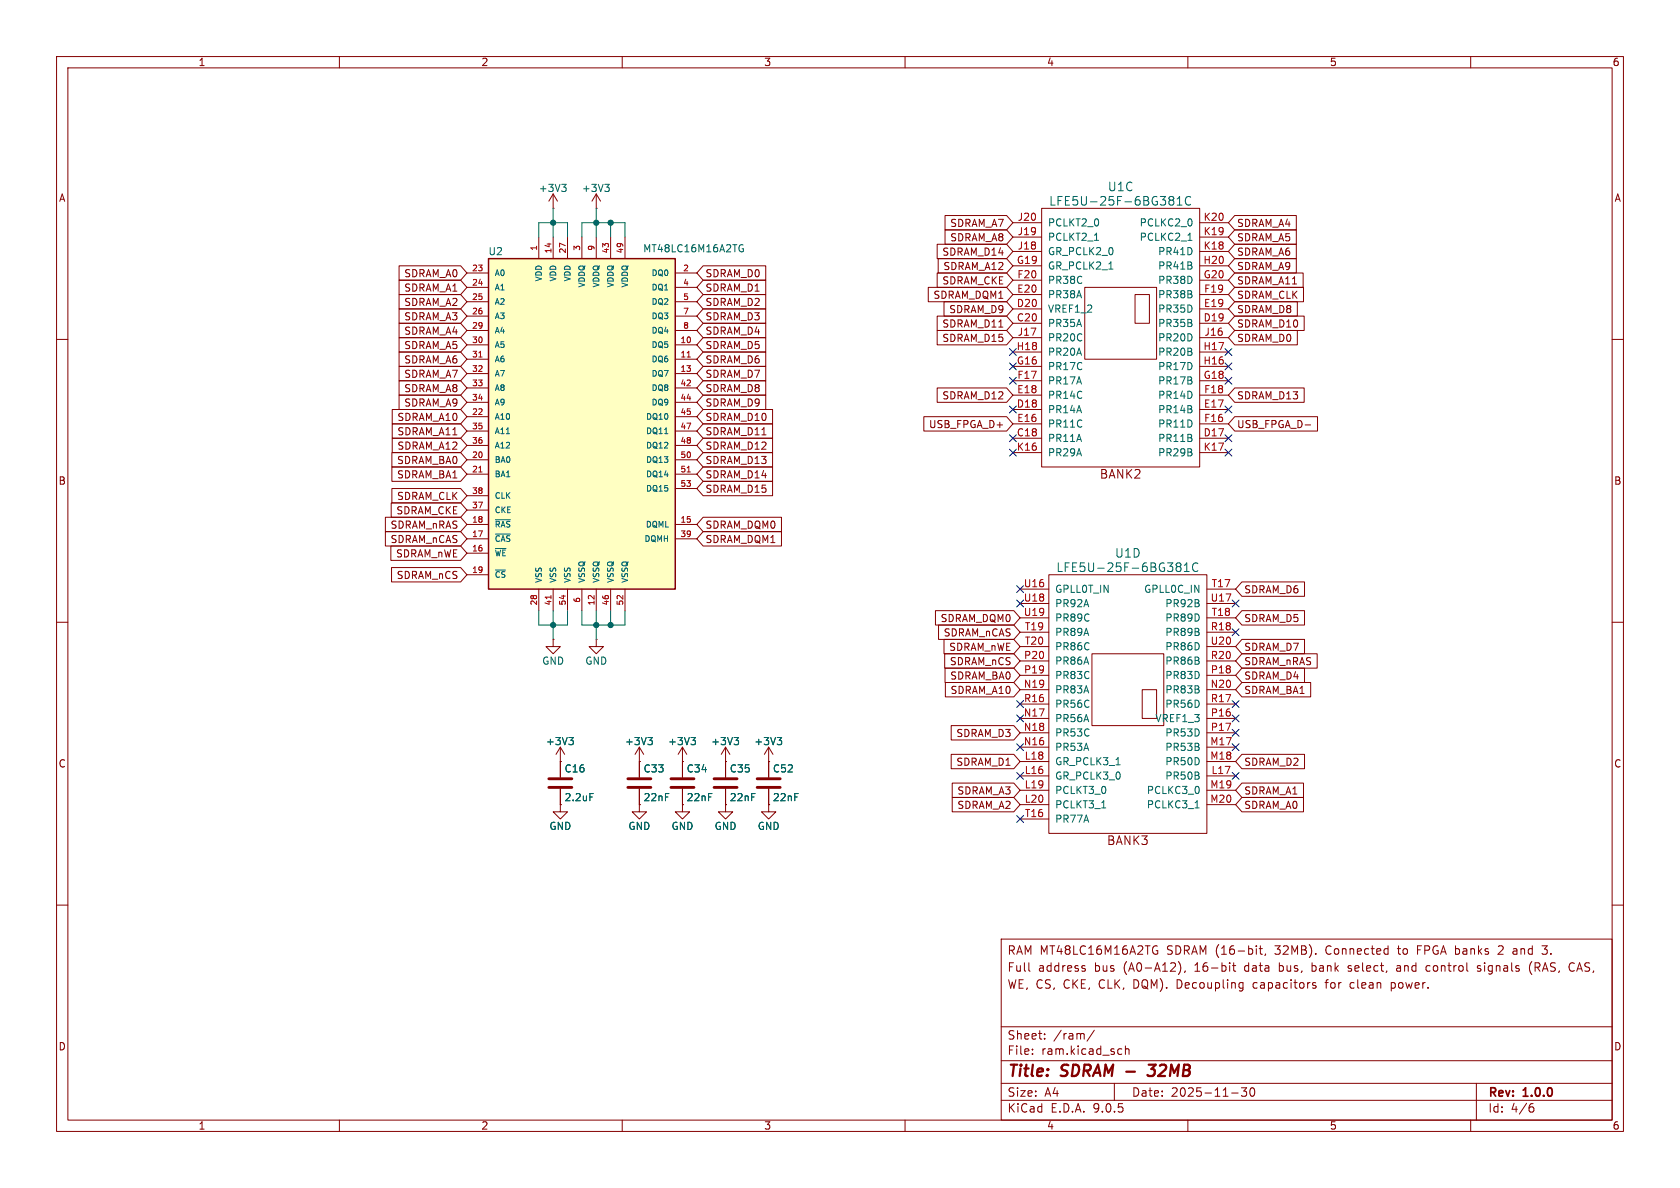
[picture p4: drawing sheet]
<svg xmlns="http://www.w3.org/2000/svg" width="297mm" height="210mm" viewBox="0 0 297 210" stroke-linecap="round" stroke-linejoin="round" font-family="sans-serif">
<g fill="none" stroke="#840000" stroke-width=".18">
<path d="M10 10h277v190h-277zM12 12h273v186h-273zM60 10v2M110 10v2M160 10v2M210 10v2M260 10v2M97.8 36.8h.1M97.8 34.3l-.8 1.3M97.8 34.3l.8 1.3M97.8 34.3v2.5M105.4 36.8h.1"/>
<path d="M105.4 34.3l-.8 1.3M105.4 34.3l.8 1.3M105.4 34.3v2.5M10 60h2M285 60h2M10 110h2M285 110h2M128.3 134.6v2.8M128.3 139.4v2.8M10 160h2M177 166h108v32h-108zM181.9 171.5l.2 .2"/>
<path d="M191.5 171.2l.3 .1 .1 .2-.2 .2h-.3M191.5 170.7l.3 .1M204 167.3h.6M204.4 168.1h.3v.5l-.3 .1-.4-.1M208.4 170.1a1.74 1.74 0 0 1-.1 2.2M209.5 171.6l-.1 .3M217.4 170.2v.1M217.9 170.7h.6M218.1 170.2v1.3l.4 .2M219.3 173.7l.4 .1M219.7 173.7v1.2l-.2 .3M219.7 174.6l-.4 .1"/>
<path d="M222.1 167.2v.1M222.1 167.7v1M222.6 167.7h.6M222.8 167.2v1.3l.4 .2M223.7 168.6l-.1 .3M232 170.2v1.5M232 171.6l.1 .1M232.1 170.7l-.1 .1M232.2 174.2l.4 .1 .1 .2-.2 .2h-.3M232.2 173.7l.4 .1M234.2 173.7h.6M238.3 171.6l.4 .1"/>
<path d="M238.5 170.7l-.2 .2 .2 .3M239 173.7l-.3 .3v.4l.3 .3M246 174.6l.4 .1M246 173.7v1.5M246.4 173.7l-.4 .1M247.4 170.7l-.4 .1M247.5 171.1h-.4a.29 .29 0 0 0-.2 .3 .29 .29 0 0 0 .2 .3h.4M250.6 167.9h.5M251.3 167.2h-.7v1.5M252.7 170.7l-.5 .1-.1 .2 .1 .6 .5 .1M261.7 170.8l-.3-.1-.2 .2v.2l.5 .2v.3h-.5M265.5 167.2l-.6 .1"/>
<path d="M265.7 167.8l-.9 .9h.9M267.7 168.7h.3M267.7 167.7l.4 .1M267.7 168.1h.3M270.8 170a1.72 1.72 0 0 0 0 2.3M272.6 167.2h.9l-.5 .6h.4M272.7 168.6h.7M277.9 170.2l.4 .1M278.3 171.6l-.4 .1M285 160h2M60 198v2M110 198v2"/>
<path d="M160 198v2M177 194.5h108M177 191.5h108M177 187.5h108M177 181.5h108M182.5 186.3v.1M182.5 185.5v.1M184.7 183.6v.1M184.7 182.8v.1M193.5 182.1l-1.3 2M197 191.5v3M197.9 185.4l.4 .1"/>
<path d="M198.3 186.3l-.4 .1M199 185.5l.2-.1 .3 .1 .1 .9M199 184.9v1.5M210 198v2M217.7 193.2h1.2M219.5 192.3h.9l-.5 .6 .4 .1v.7l-.2 .1h-.4l-.2-.1M221.1 192.4l.2-.1a.81 .81 0 0 1 .6 .6 .81 .81 0 0 1-.3 .8l-.1 .1a.81 .81 0 0 1-.4-1.4zM260 198v2M261 191.5v6.5M270.6 195.7h.4l.2 .3-.1 .5-.5 .1M271 195.1l-.4 .1"/>
</g>
<path d="M202.8 190l.3 .2h.6l.3-.2M203.1 188.2h1.2l-.7 .8 .4 .1" fill="none" stroke="#840000" stroke-width=".4"/>
<path d="M126.2 137.7h4.1M126.2 139.2h4.1" fill="none" stroke="#840000" stroke-width=".51"/>
<path d="M99.3 32.6h.8l-.4 .5M99.8 33.1l.3 .2v.3l-.3 .3M106.9 32.6h.8l-.4 .5M107.5 33.1l.2 .2v.3l-.2 .3" fill="none" stroke="#006464" stroke-width=".18"/>
<path d="M86.4 45.7h33v58.4h-33z" fill="#ffffc2"/>
<path d="M86.4 45.7h33v58.4h-33z" fill="none" stroke="#840000" stroke-width=".25"/>
<g fill="none" stroke="#840000" stroke-width=".18">
<path d="M167.1 38.1h10.9l1.1 1.3-1.1 1.2h-10.9zM179.1 39.4h5M184.1 36.8h28v45.8h-28zM212.1 39.4h5.1M218.3 38.1h10.9v2.5h-10.9l-1.1-1.2zM70.5 57.1h10.9l1.1 1.3-1.1 1.3h-10.9zM70.5 49.5h10.9l1.1 1.3-1.1 1.3h-10.9zM70.5 59.7h10.9l1.1 1.3-1.1 1.2h-10.9zM70.5 47h10.9l1.1 1.3-1.1 1.2h-10.9zM70.5 54.6h10.9l1.1 1.3-1.1 1.3h-10.9zM70.5 52.1h10.9l1.1 1.2-1.1 1.3h-10.9zM82.5 48.3h3.9"/>
<path d="M82.5 50.8h3.9M82.5 53.3h3.9M82.5 55.9h3.9M82.5 58.4h3.9M95.2 41.9v3.8M97.8 41.9v3.8M100.3 41.9v3.8M102.9 41.9v3.8M105.4 41.9v3.8M107.9 41.9v3.8M110.5 41.9v3.8M119.4 48.3h3.8"/>
<path d="M119.4 50.8h3.8M119.4 53.3h3.8M119.4 55.9h3.8M119.4 58.4h3.8M124.3 59.7h11.1v2.5h-11.1l-1.1-1.2zM124.3 57.1h11.1v2.6h-11.1l-1.1-1.3zM124.3 49.5h11.1v2.6h-11.1l-1.1-1.3zM124.3 47h11.1v2.5h-11.1l-1.1-1.2zM124.3 52.1h11.1v2.5h-11.1l-1.1-1.3zM124.3 54.6h11.1v2.6h-11.1l-1.1-1.3zM164.1 50.8h13.9l1.1 1.3-1.1 1.2h-13.9zM165.7 43.2h12.3l1.1 1.3-1.1 1.2h-12.3z"/>
<path d="M165.7 55.9h12.3l1.1 1.3-1.1 1.2h-12.3zM165.7 58.4h12.3l1.1 1.3-1.1 1.3h-12.3zM165.7 48.3h12.3l1.1 1.2-1.1 1.3h-12.3zM165.9 45.7h12.1l1.1 1.3-1.1 1.3h-12.1zM166.9 53.3h11.1l1.1 1.3-1.1 1.3h-11.1zM167.1 40.6h10.9l1.1 1.3-1.1 1.3h-10.9zM179.1 41.9h5M179.1 44.5h5M179.1 47h5M179.1 49.5h5M179.1 52.1h5M179.1 54.6h5"/>
<path d="M179.1 57.2h5M179.1 59.7h5M191.8 50.8h12.7v12.7h-12.7zM200.7 52.1h2.5v5.1h-2.5zM212.1 41.9h5.1M212.1 44.5h5.1M212.1 47h5.1M212.1 49.5h5.1M212.1 52.1h5.1M212.1 54.6h5.1M212.1 57.2h5.1M212.1 59.7h5.1"/>
<path d="M218.3 55.9h12.3v2.5h-12.3l-1.1-1.2zM218.3 58.4h11.1v2.6h-11.1l-1.1-1.3zM218.3 53.3h11.1v2.6h-11.1l-1.1-1.3zM218.3 50.8h12.1v2.5h-12.1l-1.1-1.2zM218.3 48.3h12.1v2.5h-12.1l-1.1-1.3zM218.3 40.6h10.9v2.6h-10.9l-1.1-1.3zM218.3 45.7h10.9v2.6h-10.9l-1.1-1.3zM218.3 43.2h10.9v2.5h-10.9l-1.1-1.2zM69.3 74.9h12.1l1.1 1.3-1.1 1.3h-12.1zM69.3 72.4h12.1l1.1 1.3-1.1 1.2h-12.1zM69.3 77.5h12.1l1.1 1.2-1.1 1.3h-12.1zM70.5 62.2h10.9l1.1 1.3-1.1 1.3h-10.9z"/>
<path d="M70.5 64.8h10.9l1.1 1.2-1.1 1.3h-10.9zM70.5 69.8h10.9l1.1 1.3-1.1 1.3h-10.9zM70.5 67.3h10.9l1.1 1.3-1.1 1.3h-10.9zM82.5 61h3.9M82.5 63.5h3.9M82.5 66h3.9M82.5 68.6h3.9M82.5 71.1h3.9M82.5 73.7h3.9M82.5 76.2h3.9M82.5 78.7h3.9M119.4 61h3.8"/>
<path d="M119.4 63.5h3.8M119.4 66h3.8M119.4 68.6h3.8M119.4 71.1h3.8M119.4 73.7h3.8M119.4 76.2h3.8M119.4 78.7h3.8M124.3 72.4h12.3v2.5h-12.3l-1.1-1.2zM124.3 62.2h11.1v2.6h-11.1l-1.1-1.3zM124.3 64.8h11.1v2.5h-11.1l-1.1-1.3zM124.3 69.8h11.1v2.6h-11.1l-1.1-1.3zM124.3 67.3h11.1v2.6h-11.1l-1.1-1.3z"/>
<path d="M124.3 77.5h12.3v2.5h-12.3l-1.1-1.3zM124.3 74.9h12.3v2.6h-12.3l-1.1-1.3zM163.3 73.7h14.7l1.1 1.2-1.1 1.3h-14.7zM165.7 68.6h12.3l1.1 1.3-1.1 1.2h-12.3zM179.1 62.2h5M179.1 64.8h5M179.1 67.3h5M179.1 69.9h5M179.1 72.4h5M179.1 74.9h5M179.1 77.5h5M212.1 62.2h5.1"/>
<path d="M212.1 64.8h5.1M212.1 67.3h5.1M212.1 69.9h5.1M212.1 72.4h5.1M212.1 74.9h5.1M212.1 77.5h5.1M218.3 73.7h14.6v2.5h-14.6l-1.1-1.3zM218.3 68.6h12.3v2.5h-12.3l-1.1-1.2zM230.7 75.1h1M68.1 91.4h13.3l1.1 1.3-1.1 1.3h-13.3zM68.1 94h13.3l1.1 1.3-1.1 1.2h-13.3zM69.1 96.5h12.3l1.1 1.3-1.1 1.3h-12.3z"/>
<path d="M69.2 88.9h12.2l1.1 1.3-1.1 1.2h-12.2zM69.3 86.4h12.1l1.1 1.2-1.1 1.3h-12.1zM69.3 82.5h12.1l1.1 1.3-1.1 1.3h-12.1zM69.3 80h12.1l1.1 1.3-1.1 1.3h-12.1zM82.5 81.3h3.9M82.5 83.8h3.9M82.5 87.6h3.9M82.5 90.2h3.9M82.5 92.7h3.9M82.5 95.3h3.9M82.5 97.8h3.9M119.4 81.3h3.8"/>
<path d="M119.4 83.8h3.8M119.4 92.7h3.8M119.4 95.3h3.8M119.4 86.4h3.8M124.3 94h13.9v2.5h-13.9l-1.1-1.2zM124.3 85.1h12.3v2.5h-12.3l-1.1-1.2zM124.3 80h12.3v2.6h-12.3l-1.1-1.3zM124.3 82.5h12.3v2.6h-12.3l-1.1-1.3zM124.3 91.4h13.9v2.6h-13.9l-1.1-1.3zM179.1 80h5M212.1 80h5.1M69.2 100.3h12.2l1.1 1.3-1.1 1.3h-12.2z"/>
<path d="M82.5 101.6h3.9M95.2 104.1v3.9M97.8 113v1.3h1.3l-1.3 1.3-1.3-1.3h1.3M97.8 113h.1M97.8 104.1v3.9M100.3 104.1v3.9M102.9 104.1v3.9M105.4 113v1.3h1.3l-1.3 1.3-1.3-1.3h1.3M105.4 113h.1M105.4 104.1v3.9M107.9 104.1v3.9M110.5 104.1v3.9"/>
<path d="M165.4 107.9h13.8l1.1 1.3-1.1 1.3h-13.8zM165.9 110.5h13.3l1.1 1.3-1.1 1.2h-13.3zM166.9 113h12.3l1.1 1.3-1.1 1.3h-12.3zM167 115.6h12.2l1.1 1.2-1.1 1.3h-12.2zM167.1 118.1h12.1l1.1 1.3-1.1 1.3h-12.1zM180.3 104.1h5.1M180.3 106.7h5.1M180.3 109.2h5.1M180.3 111.8h5.1M180.3 114.3h5.1M180.3 116.8h5.1M180.3 119.4h5.1"/>
<path d="M185.4 101.6h28v45.7h-28zM193 115.6h12.7v12.7h-12.7zM213.4 104.1h5M213.4 106.7h5M213.4 109.2h5M213.4 111.8h5M213.4 114.3h5M213.4 116.8h5M213.4 119.4h5M219.6 113h11v2.6h-11l-1.2-1.3zM219.6 107.9h11v2.6h-11l-1.2-1.3zM219.6 102.9h11v2.5h-11l-1.2-1.3z"/>
<path d="M219.6 115.6h13.3v2.5h-13.3l-1.2-1.3zM219.6 118.1h11v2.6h-11l-1.2-1.3zM99.1 134.6h.1M99.1 132.1l-.8 1.3M99.1 132.1l.7 1.3M99.1 132.1v5.3M99.1 139.4v2.8M113 134.6h.1M113 132.1v5.3M113 139.4v2.8M113 132.1l-.7 1.3M113 132.1l.8 1.3"/>
<path d="M120.6 134.6h.1M120.6 132.1l-.7 1.3M120.6 132.1l.8 1.3M120.6 132.1v5.3M120.6 139.4v2.8M128.3 134.6h.1M128.3 132.1l-.8 1.3M128.3 132.1l.7 1.3M128.3 132.1v5.3M128.3 139.4v2.8M135.9 134.6h.1M135.9 132.1l-.8 1.3"/>
<path d="M135.9 132.1l.8 1.3M135.9 132.1v5.3M135.9 139.4v2.8M167.1 120.6h12.1l1.1 1.3-1.1 1.3h-12.1zM168.2 133.3h11l1.1 1.3-1.1 1.3h-11zM168.2 128.3h11l1.1 1.2-1.1 1.3h-11zM168.3 138.4h10.9l1.1 1.3-1.1 1.3h-10.9zM180.3 121.9h5.1M180.3 124.5h5.1M180.3 127h5.1M180.3 129.5h5.1M180.3 132.1h5.1"/>
<path d="M180.3 134.6h5.1M180.3 137.2h5.1M180.3 139.7h5.1M201.9 121.9h2.6v5.1h-2.6zM213.4 121.9h5M213.4 124.5h5M213.4 127h5M213.4 129.5h5M213.4 132.1h5M213.4 134.6h5M213.4 137.2h5M213.4 139.7h5"/>
<path d="M219.6 133.3h11v2.6h-11l-1.2-1.3zM219.6 120.6h12.1v2.6h-12.1l-1.2-1.3zM219.6 138.4h10.8v2.6h-10.8l-1.2-1.3zM99.1 142.2v1.3h1.2l-1.2 1.3-1.3-1.3h1.3M99.1 142.2h.1M113 142.2v1.3h1.3l-1.3 1.3-1.2-1.3h1.2M113 142.2h.1M120.6 142.2v1.3h1.3l-1.3 1.3-1.2-1.3h1.2M120.6 142.2h.1M128.3 142.2v1.3h1.2l-1.2 1.3-1.3-1.3h1.3M128.3 142.2h.1M135.9 142.2v1.3h1.3l-1.3 1.3-1.3-1.3h1.3"/>
<path d="M135.9 142.2h.1M168.3 141h10.9l1.1 1.2-1.1 1.3h-10.9zM180.3 142.2h5.1M180.3 144.8h5.1M213.4 142.2h5M219.6 141h10.8v2.5h-10.8l-1.2-1.3z"/>
</g>
<path d="M84.6 63.1h.6M121.5 63.1h.6M84.6 83.4h.6M121.5 83.4h.6M97.4 105.3v.6" fill="none" stroke="#a90000" stroke-width=".18"/>
<g fill="none" stroke="#006464" stroke-width=".18">
<path d="M206.9 34.7h.3l.3 .3-.3 .4M206.9 35.4h.3M207.2 35.4l.2 .1 .1 .5-.1 .2-.5 .1M208.1 36.3h.9M208.1 35.2l.4-.5v1.6M210.5 34.9a.61 .61 0 0 0-.8 0 .61 .61 0 0 0-.2 .7 .57 .57 0 0 0 .3 .6 .57 .57 0 0 0 .7-.1M130.9 43.3h.5M131.2 44h.2v.4l-.2 .1h-.3M193.5 42.5h.7M196 47.6h.8M210 42.5h.7M117.5 76.7h.6"/>
<path d="M87.6 91.9h2.6M87.6 94.4h2.6M87.6 97h1.9M208.2 99.5h.3l.3 .3-.3 .4M209.4 99.9l.4-.4v1.5M211.8 99.6a.61 .61 0 0 0-.8 0 .61 .61 0 0 0-.2 .8 .57 .57 0 0 0 .3 .6 .57 .57 0 0 0 .7-.1M87.6 100.8h1.8M208.2 100.2h.3M208.5 100.2l.2 .1 .1 .4-.2 .3h-.4M209.4 101h.8M100.6 130.4h.8l-.5 .5M101.1 130.9l.3 .2v.3l-.3 .2"/>
<path d="M114.5 130.4h.8l-.4 .5M115.1 130.9l.2 .2v.3l-.2 .2M122.2 130.4h.7l-.4 .5M122.7 130.9l.2 .2v.3l-.2 .2M129.8 130.4h.8l-.5 .5M130.3 130.9l.3 .2v.3l-.3 .2M137.4 130.4h.8l-.4 .5M137.9 130.9l.3 .2v.3l-.3 .2M197.3 135.2h.7M104.3 140.3h.6M194.8 142.8h.7M211.3 142.8h.7"/>
</g>
<path d="M97 137.7h4.1M97 139.2h4.1M111 137.7h4.1M111 139.2h4.1M118.6 137.7h4.1M118.6 139.2h4.1M133.9 137.7h4M133.9 139.2h4" fill="none" stroke="#840000" stroke-width=".51"/>
<path d="M97.8 36.8v5.1M105.4 36.8v5.1M107.9 39.4v2.5M95.2 41.9v-2.5h5.1v2.5M102.9 41.9v-2.5h7.6v2.5M95.2 108v2.5h5.1v-2.5M97.8 108v5M102.9 108v2.5h7.6v-2.5M105.4 108v5M107.9 108v2.5" fill="none" stroke="#009600" stroke-width=".18"/>
<g fill="none" stroke="#000084" stroke-width=".18">
<path d="M178.5 66.7l1.2 1.2M178.5 71.8l1.2 1.2M178.5 76.9l1.2 1.2M178.5 64.2l1.2 1.2M178.5 79.4l1.2 1.2M178.5 61.6l1.2 1.2M179.7 66.7l-1.2 1.2M179.7 71.8l-1.2 1.2M179.7 76.9l-1.2 1.2M179.7 64.2l-1.2 1.2M179.7 79.4l-1.2 1.2M179.7 61.6l-1.2 1.2"/>
<path d="M216.6 66.7l1.2 1.2M216.6 71.8l1.2 1.2M216.6 61.6l1.2 1.2M216.6 64.2l1.2 1.2M216.6 79.4l1.2 1.2M216.6 76.9l1.2 1.2M217.8 66.7l-1.2 1.2M217.8 71.8l-1.2 1.2M217.8 61.6l-1.2 1.2M217.8 64.2l-1.2 1.2M217.8 79.4l-1.2 1.2M217.8 76.9l-1.2 1.2"/>
<path d="M179.7 106.1l1.2 1.2M179.7 103.5l1.2 1.2M180.9 106.1l-1.2 1.2M180.9 103.5l-1.2 1.2M217.8 111.2l1.2 1.2M217.8 106.1l1.2 1.2M219 111.2l-1.2 1.2M219 106.1l-1.2 1.2M179.7 136.6l1.2 1.2M179.7 126.4l1.2 1.2M179.7 131.5l1.2 1.2M179.7 123.9l1.2 1.2"/>
<path d="M180.9 136.6l-1.2 1.2M180.9 126.4l-1.2 1.2M180.9 131.5l-1.2 1.2M180.9 123.9l-1.2 1.2M217.8 131.5l1.2 1.2M217.8 126.4l1.2 1.2M217.8 128.9l1.2 1.2M217.8 123.9l1.2 1.2M217.8 136.6l1.2 1.2M219 131.5l-1.2 1.2M219 126.4l-1.2 1.2M219 128.9l-1.2 1.2"/>
<path d="M219 123.9l-1.2 1.2M219 136.6l-1.2 1.2M179.7 144.2l1.2 1.2M180.9 144.2l-1.2 1.2"/>
</g>
<g fill="#009600" stroke="#009600" stroke-width=".18">
<circle cx="97.8" cy="110.5" r=".46"/>
<circle cx="107.9" cy="110.5" r=".46"/>
<circle cx="105.4" cy="110.5" r=".46"/>
<circle cx="97.8" cy="39.4" r=".46"/>
<circle cx="107.9" cy="39.4" r=".46"/>
<circle cx="105.4" cy="39.4" r=".46"/>
</g>
<g font-size="2.8" fill="#840000">
<text x="178" y="190.9">Title:</text>
<text x="187.7" y="190.9">SDRAM -</text>
<text x="204.7" y="190.9">32MB</text>
</g>
<g font-size="2.1" fill="#006464">
<text x="195.8" y="34">U1C</text>
<text x="185.4" y="36.6">LFE5U-25F-6BG381C</text>
<text x="186.7" y="101.3">LFE5U-25F-6BG381C</text>
<text x="197" y="98.8">U1D</text>
</g>
<g font-size="2.1" fill="#840000">
<text x="194.3" y="84.8">BANK2</text>
<text x="195.6" y="149.6">BANK3</text>
<text x="178" y="172">Full</text>
<text x="178" y="169">RAM MT48LC16M16A2TG</text>
<text x="183.5" y="172">address</text>
<text x="193.5" y="172">bus</text>
<text x="198.8" y="172">(A0-A12),</text>
<text x="206.3" y="169">SDRAM (16-bit,</text>
<text x="211.5" y="172">16-bit</text>
<text x="220.4" y="172">data</text>
<text x="225.7" y="169">32MB).</text>
<text x="226.7" y="172">bus,</text>
<text x="232.6" y="172">bank</text>
<text x="234.8" y="169">Connected</text>
<text x="239.2" y="172">select,</text>
<text x="247.7" y="169">to</text>
<text x="247.9" y="172">and</text>
<text x="251.2" y="169">FPGA banks</text>
<text x="253.3" y="172">control</text>
<text x="262.5" y="172">signals</text>
<text x="265.9" y="169">2</text>
<text x="268.6" y="169">and</text>
<text x="271.8" y="172">(RAS,</text>
<text x="274" y="169">3.</text>
<text x="279" y="172">CAS,</text>
<text x="178" y="175">WE, CS, CKE,</text>
<text x="194.4" y="175">CLK,</text>
<text x="200.6" y="175">DQM).</text>
<text x="208.4" y="175">Decoupling</text>
<text x="222.1" y="175">capacitors</text>
<text x="235.1" y="175">for</text>
<text x="239.5" y="175">clean</text>
<text x="246.9" y="175">power.</text>
<text x="178" y="184">Sheet:</text>
<text x="186.2" y="184">/ram/</text>
<text x="178" y="186.7">File:</text>
<text x="184.1" y="186.7">ram.kicad_sch</text>
<text x="178" y="196.9">KiCad</text>
<text x="178" y="194.1">Size:</text>
<text x="184.7" y="194.1">A4</text>
<text x="185.7" y="196.9">E.D.A.</text>
<text x="193.3" y="196.9">9.0.5</text>
<text x="200" y="194.1">Date:</text>
<text x="207" y="194.1">2025-11-30</text>
<text x="263" y="194.3">Rev:</text>
<text x="263" y="196.9">Id:</text>
<text x="267.1" y="196.9">4/6</text>
<text x="269.4" y="194.3">1.0.0</text>
</g>
<g font-size="1.8" fill="#840000">
<text x="35" y="11.9">1</text>
<text x="85" y="11.9">2</text>
<text x="135" y="11.9">3</text>
<text x="185" y="11.9">4</text>
<text x="235" y="11.9">5</text>
<text x="285" y="11.9">6</text>
<text x="10.3" y="35.9">A</text>
<text x="285.3" y="35.9">A</text>
<text x="167.9" y="40.3">SDRAM_A7</text>
<text x="218.6" y="40.3">SDRAM_A4</text>
<text x="166.5" y="45.4">SDRAM_D14</text>
<text x="166.7" y="47.9">SDRAM_A12</text>
<text x="167.9" y="42.9">SDRAM_A8</text>
<text x="218.6" y="42.9">SDRAM_A5</text>
<text x="218.6" y="47.9">SDRAM_A9</text>
<text x="218.6" y="45.4">SDRAM_A6</text>
<text x="71.4" y="51.8">SDRAM_A1</text>
<text x="71.4" y="49.2">SDRAM_A0</text>
<text x="124.6" y="51.8">SDRAM_D1</text>
<text x="124.6" y="49.2">SDRAM_D0</text>
<text x="164.9" y="53">SDRAM_DQM1</text>
<text x="166.5" y="50.5">SDRAM_CKE</text>
<text x="218.6" y="53">SDRAM_CLK</text>
<text x="218.6" y="50.5">SDRAM_A11</text>
<text x="71.4" y="59.4">SDRAM_A4</text>
<text x="71.4" y="56.8">SDRAM_A3</text>
<text x="71.4" y="54.3">SDRAM_A2</text>
<text x="124.6" y="59.4">SDRAM_D4</text>
<text x="124.6" y="54.3">SDRAM_D2</text>
<text x="124.6" y="56.8">SDRAM_D3</text>
<text x="166.5" y="58.1">SDRAM_D11</text>
<text x="167.7" y="55.6">SDRAM_D9</text>
<text x="218.6" y="58.1">SDRAM_D10</text>
<text x="218.6" y="55.6">SDRAM_D8</text>
<text x="71.4" y="64.5">SDRAM_A6</text>
<text x="71.4" y="61.9">SDRAM_A5</text>
<text x="124.6" y="64.5">SDRAM_D6</text>
<text x="124.6" y="61.9">SDRAM_D5</text>
<text x="166.5" y="60.6">SDRAM_D15</text>
<text x="218.6" y="60.6">SDRAM_D0</text>
<text x="71.4" y="67">SDRAM_A7</text>
<text x="71.4" y="69.5">SDRAM_A8</text>
<text x="124.6" y="67">SDRAM_D7</text>
<text x="124.6" y="69.5">SDRAM_D8</text>
<text x="166.5" y="70.8">SDRAM_D12</text>
<text x="218.6" y="70.8">SDRAM_D13</text>
<text x="70.2" y="77.2">SDRAM_A11</text>
<text x="70.2" y="74.6">SDRAM_A10</text>
<text x="71.4" y="72.1">SDRAM_A9</text>
<text x="124.6" y="74.6">SDRAM_D10</text>
<text x="124.6" y="72.1">SDRAM_D9</text>
<text x="124.6" y="77.2">SDRAM_D11</text>
<text x="164.1" y="75.9">USB_FPGA_D+</text>
<text x="218.6" y="75.9">USB_FPGA_D-</text>
<text x="70.1" y="82.2">SDRAM_BA0</text>
<text x="70.2" y="79.7">SDRAM_A12</text>
<text x="124.6" y="79.7">SDRAM_D12</text>
<text x="124.6" y="82.2">SDRAM_D13</text>
<text x="10.3" y="85.9">B</text>
<text x="70.1" y="88.6">SDRAM_CLK</text>
<text x="70.1" y="84.8">SDRAM_BA1</text>
<text x="124.6" y="87.3">SDRAM_D15</text>
<text x="124.6" y="84.8">SDRAM_D14</text>
<text x="285.3" y="85.9">B</text>
<text x="68.9" y="93.7">SDRAM_nRAS</text>
<text x="70" y="91.1">SDRAM_CKE</text>
<text x="124.6" y="93.7">SDRAM_DQM0</text>
<text x="68.9" y="96.2">SDRAM_nCAS</text>
<text x="69.9" y="98.7">SDRAM_nWE</text>
<text x="124.6" y="96.2">SDRAM_DQM1</text>
<text x="70" y="102.6">SDRAM_nCS</text>
<text x="219.9" y="105.1">SDRAM_D6</text>
<text x="166.2" y="110.2">SDRAM_DQM0</text>
<text x="166.7" y="112.7">SDRAM_nCAS</text>
<text x="219.9" y="110.2">SDRAM_D5</text>
<text x="167.7" y="115.3">SDRAM_nWE</text>
<text x="167.8" y="117.8">SDRAM_nCS</text>
<text x="219.9" y="115.3">SDRAM_D7</text>
<text x="219.9" y="117.8">SDRAM_nRAS</text>
<text x="167.9" y="120.3">SDRAM_BA0</text>
<text x="167.9" y="122.9">SDRAM_A10</text>
<text x="219.9" y="120.3">SDRAM_D4</text>
<text x="219.9" y="122.9">SDRAM_BA1</text>
<text x="169" y="130.5">SDRAM_D3</text>
<text x="10.3" y="135.9">C</text>
<text x="169" y="135.6">SDRAM_D1</text>
<text x="219.9" y="135.6">SDRAM_D2</text>
<text x="285.3" y="135.9">C</text>
<text x="169.2" y="143.2">SDRAM_A2</text>
<text x="169.2" y="140.7">SDRAM_A3</text>
<text x="219.9" y="143.2">SDRAM_A0</text>
<text x="219.9" y="140.7">SDRAM_A1</text>
<text x="10.3" y="185.9">D</text>
<text x="285.3" y="185.9">D</text>
<text x="35" y="199.9">1</text>
<text x="85" y="199.9">2</text>
<text x="135" y="199.9">3</text>
<text x="185" y="199.9">4</text>
<text x="235" y="199.9">5</text>
<text x="285" y="199.9">6</text>
</g>
<g font-size="1.8" fill="#006464">
<text x="95.1" y="34.1">+3V3</text>
<text x="102.8" y="34.1">+3V3</text>
<text x="185.2" y="40.2">PCLKT2_0</text>
<text x="201.4" y="40.2">PCLKC2_0</text>
<text x="86.3" y="45.3">U2</text>
<text x="113.6" y="44.8">MT48LC16M16A2TG</text>
<text x="185.2" y="42.8">PCLKT2_1</text>
<text x="185.2" y="45.3">GR_PCLK2_0</text>
<text x="185.2" y="47.9">GR_PCLK2_1</text>
<text x="201.4" y="42.8">PCLKC2_1</text>
<text x="204.6" y="45.3">PR41D</text>
<text x="204.6" y="47.9">PR41B</text>
<text x="185.2" y="50.4">PR38C</text>
<text x="185.2" y="52.9">PR38A</text>
<text x="204.6" y="50.4">PR38D</text>
<text x="204.6" y="52.9">PR38B</text>
<text x="185.2" y="55.5">VREF1_2</text>
<text x="185.2" y="58">PR35A</text>
<text x="204.6" y="55.5">PR35D</text>
<text x="204.6" y="58">PR35B</text>
<text x="185.2" y="60.6">PR20C</text>
<text x="185.2" y="63.1">PR20A</text>
<text x="185.2" y="65.6">PR17C</text>
<text x="204.6" y="60.6">PR20D</text>
<text x="204.6" y="63.1">PR20B</text>
<text x="204.6" y="65.6">PR17D</text>
<text x="185.2" y="68.2">PR17A</text>
<text x="185.2" y="70.7">PR14C</text>
<text x="204.6" y="68.2">PR17B</text>
<text x="204.6" y="70.7">PR14D</text>
<text x="185.2" y="73.3">PR14A</text>
<text x="185.2" y="75.8">PR11C</text>
<text x="204.6" y="73.3">PR14B</text>
<text x="204.6" y="75.8">PR11D</text>
<text x="185.2" y="78.3">PR11A</text>
<text x="185.2" y="80.9">PR29A</text>
<text x="204.6" y="78.3">PR11B</text>
<text x="204.6" y="80.9">PR29B</text>
<text x="186.4" y="105">GPLL0T_IN</text>
<text x="186.4" y="107.5">PR92A</text>
<text x="202.2" y="105">GPLL0C_IN</text>
<text x="205.9" y="107.5">PR92B</text>
<text x="186.4" y="110.1">PR89C</text>
<text x="186.4" y="112.6">PR89A</text>
<text x="205.9" y="110.1">PR89D</text>
<text x="205.9" y="112.6">PR89B</text>
<text x="95.8" y="117.7">GND</text>
<text x="103.4" y="117.7">GND</text>
<text x="186.4" y="115.2">PR86C</text>
<text x="186.4" y="117.7">PR86A</text>
<text x="205.9" y="115.2">PR86D</text>
<text x="205.9" y="117.7">PR86B</text>
<text x="186.4" y="120.2">PR83C</text>
<text x="186.4" y="122.8">PR83A</text>
<text x="186.4" y="125.3">PR56C</text>
<text x="205.9" y="120.2">PR83D</text>
<text x="205.9" y="122.8">PR83B</text>
<text x="205.9" y="125.3">PR56D</text>
<text x="96.4" y="131.9">+3V3</text>
<text x="110.4" y="131.9">+3V3</text>
<text x="118" y="131.9">+3V3</text>
<text x="125.6" y="131.9">+3V3</text>
<text x="133.2" y="131.9">+3V3</text>
<text x="186.4" y="127.9">PR56A</text>
<text x="186.4" y="130.4">PR53C</text>
<text x="204.2" y="127.9">VREF1_3</text>
<text x="205.9" y="130.4">PR53D</text>
<text x="99.7" y="136.8">C16</text>
<text x="113.7" y="136.8">C33</text>
<text x="121.3" y="136.8">C34</text>
<text x="128.9" y="136.8">C35</text>
<text x="136.5" y="136.8">C52</text>
<text x="186.4" y="132.9">PR53A</text>
<text x="186.4" y="135.5">GR_PCLK3_1</text>
<text x="205.9" y="132.9">PR53B</text>
<text x="205.9" y="135.5">PR50D</text>
<text x="99.7" y="141.8">2.2uF</text>
<text x="113.7" y="141.8">22nF</text>
<text x="121.3" y="141.8">22nF</text>
<text x="128.9" y="141.8">22nF</text>
<text x="136.5" y="141.8">22nF</text>
<text x="186.4" y="138">GR_PCLK3_0</text>
<text x="186.4" y="140.6">PCLKT3_0</text>
<text x="186.4" y="143.1">PCLKT3_1</text>
<text x="202.6" y="140.6">PCLKC3_0</text>
<text x="202.6" y="143.1">PCLKC3_1</text>
<text x="205.9" y="138">PR50B</text>
<text x="97" y="146.9">GND</text>
<text x="111" y="146.9">GND</text>
<text x="118.6" y="146.9">GND</text>
<text x="126.2" y="146.9">GND</text>
<text x="133.9" y="146.9">GND</text>
<text x="186.4" y="145.6">PR77A</text>
</g>
<g font-size="1.8" fill="#a90000">
<text x="179.8" y="39.1">J20</text>
<text x="179.8" y="41.7">J19</text>
<text x="212.7" y="39.1">K20</text>
<text x="212.7" y="41.7">K19</text>
<text x="179.7" y="46.7">G19</text>
<text x="179.8" y="44.2">J18</text>
<text x="212.7" y="46.7">H20</text>
<text x="212.7" y="44.2">K18</text>
<text x="179.7" y="51.8">E20</text>
<text x="179.8" y="49.3">F20</text>
<text x="212.7" y="49.3">G20</text>
<text x="212.8" y="51.8">F19</text>
<text x="179.7" y="54.4">D20</text>
<text x="179.7" y="56.9">C20</text>
<text x="179.8" y="59.4">J17</text>
<text x="212.7" y="56.9">D19</text>
<text x="212.7" y="54.4">E19</text>
<text x="212.8" y="59.4">J16</text>
<text x="179.6" y="62">H18</text>
<text x="179.7" y="64.5">G16</text>
<text x="212.7" y="62">H17</text>
<text x="212.7" y="64.5">H16</text>
<text x="179.7" y="69.6">E18</text>
<text x="179.8" y="67.1">F17</text>
<text x="212.7" y="67.1">G18</text>
<text x="212.8" y="69.6">F18</text>
<text x="179.7" y="72.1">D18</text>
<text x="179.7" y="77.2">C18</text>
<text x="179.7" y="74.7">E16</text>
<text x="212.7" y="77.2">D17</text>
<text x="212.7" y="72.1">E17</text>
<text x="212.8" y="74.7">F16</text>
<text x="179.7" y="79.8">K16</text>
<text x="212.7" y="79.8">K17</text>
<text x="180.9" y="103.9">U16</text>
<text x="180.9" y="106.4">U18</text>
<text x="213.9" y="106.4">U17</text>
<text x="214.1" y="103.9">T17</text>
<text x="180.9" y="109">U19</text>
<text x="181.1" y="111.5">T19</text>
<text x="214" y="111.5">R18</text>
<text x="214.1" y="109">T18</text>
<text x="180.9" y="116.6">P20</text>
<text x="180.9" y="119.1">P19</text>
<text x="181.1" y="114">T20</text>
<text x="213.9" y="114">U20</text>
<text x="214" y="116.6">R20</text>
<text x="214" y="119.1">P18</text>
<text x="180.9" y="121.7">N19</text>
<text x="180.9" y="124.2">R16</text>
<text x="213.9" y="121.7">N20</text>
<text x="214" y="124.2">R17</text>
<text x="180.9" y="126.7">N17</text>
<text x="180.9" y="129.3">N18</text>
<text x="180.9" y="131.8">N16</text>
<text x="213.9" y="131.8">M17</text>
<text x="214" y="126.7">P16</text>
<text x="214" y="129.3">P17</text>
<text x="181.1" y="134.4">L18</text>
<text x="181.1" y="136.9">L16</text>
<text x="213.9" y="134.4">M18</text>
<text x="214.1" y="136.9">L17</text>
<text x="181.1" y="139.4">L19</text>
<text x="181.1" y="142">L20</text>
<text x="213.9" y="139.4">M19</text>
<text x="213.9" y="142">M20</text>
<text x="181.1" y="144.5">T16</text>
</g>
<g font-size="1.4" fill="#a90000">
<text x="95" y="44.4" transform="rotate(-90 95 44.4)">1</text>
<text x="97.5" y="44.9" transform="rotate(-90 97.5 44.9)">14</text>
<text x="100.1" y="44.9" transform="rotate(-90 100.1 44.9)">27</text>
<text x="102.6" y="44.4" transform="rotate(-90 102.6 44.4)">3</text>
<text x="105.2" y="44.4" transform="rotate(-90 105.2 44.4)">9</text>
<text x="107.7" y="44.9" transform="rotate(-90 107.7 44.9)">43</text>
<text x="110.2" y="44.9" transform="rotate(-90 110.2 44.9)">49</text>
<text x="83.4" y="48">23</text>
<text x="83.4" y="50.5">24</text>
<text x="83.4" y="53.1">25</text>
<text x="120.7" y="48">2</text>
<text x="120.7" y="50.5">4</text>
<text x="120.7" y="53.1">5</text>
<text x="83.4" y="55.6">26</text>
<text x="83.4" y="58.2">29</text>
<text x="120.7" y="55.6">7</text>
<text x="120.7" y="58.2">8</text>
<text x="83.4" y="60.7">30</text>
<text x="83.4" y="63.2">31</text>
<text x="83.4" y="65.8">32</text>
<text x="120.2" y="60.7">10</text>
<text x="120.2" y="63.2">11</text>
<text x="120.2" y="65.8">13</text>
<text x="83.4" y="68.3">33</text>
<text x="83.4" y="70.9">34</text>
<text x="120.2" y="68.3">42</text>
<text x="120.2" y="70.9">44</text>
<text x="83.4" y="73.4">22</text>
<text x="83.4" y="75.9">35</text>
<text x="120.2" y="73.4">45</text>
<text x="120.2" y="75.9">47</text>
<text x="83.4" y="78.5">36</text>
<text x="83.4" y="81">20</text>
<text x="83.4" y="83.6">21</text>
<text x="120.2" y="78.5">48</text>
<text x="120.2" y="81">50</text>
<text x="120.2" y="83.6">51</text>
<text x="83.4" y="87.4">38</text>
<text x="83.4" y="89.9">37</text>
<text x="120.2" y="86.1">53</text>
<text x="83.4" y="92.5">18</text>
<text x="83.4" y="95">17</text>
<text x="120.2" y="92.5">15</text>
<text x="120.2" y="95">39</text>
<text x="83.4" y="97.5">16</text>
<text x="83.4" y="101.3">19</text>
<text x="95" y="107.1" transform="rotate(-90 95 107.1)">28</text>
<text x="97.5" y="107.1" transform="rotate(-90 97.5 107.1)">41</text>
<text x="100.1" y="107.1" transform="rotate(-90 100.1 107.1)">54</text>
<text x="102.6" y="106.7" transform="rotate(-90 102.6 106.7)">6</text>
<text x="105.2" y="107.1" transform="rotate(-90 105.2 107.1)">12</text>
<text x="107.7" y="107.1" transform="rotate(-90 107.7 107.1)">46</text>
<text x="110.2" y="107.1" transform="rotate(-90 110.2 107.1)">52</text>
</g>
<g font-size="1.4" fill="#006464">
<text x="87.4" y="49">A0</text>
<text x="87.4" y="51.5">A1</text>
<text x="96" y="49.9" transform="rotate(-90 96 49.9)">VDD</text>
<text x="98.5" y="49.9" transform="rotate(-90 98.5 49.9)">VDD</text>
<text x="101.1" y="49.9" transform="rotate(-90 101.1 49.9)">VDD</text>
<text x="103.6" y="51" transform="rotate(-90 103.6 51)">VDDQ</text>
<text x="106.1" y="51" transform="rotate(-90 106.1 51)">VDDQ</text>
<text x="108.7" y="51" transform="rotate(-90 108.7 51)">VDDQ</text>
<text x="111.2" y="51" transform="rotate(-90 111.2 51)">VDDQ</text>
<text x="115.1" y="49">DQ0</text>
<text x="115.1" y="51.5">DQ1</text>
<text x="87.4" y="54.1">A2</text>
<text x="87.4" y="56.6">A3</text>
<text x="87.4" y="59.2">A4</text>
<text x="115.1" y="54.1">DQ2</text>
<text x="115.1" y="56.6">DQ3</text>
<text x="115.1" y="59.2">DQ4</text>
<text x="87.4" y="61.7">A5</text>
<text x="87.4" y="64.2">A6</text>
<text x="115.1" y="61.7">DQ5</text>
<text x="115.1" y="64.2">DQ6</text>
<text x="87.4" y="66.8">A7</text>
<text x="87.4" y="69.3">A8</text>
<text x="87.4" y="71.9">A9</text>
<text x="115.1" y="66.8">DQ7</text>
<text x="115.1" y="69.3">DQ8</text>
<text x="115.1" y="71.9">DQ9</text>
<text x="87.4" y="74.4">A10</text>
<text x="87.4" y="76.9">A11</text>
<text x="114.1" y="74.4">DQ10</text>
<text x="114.1" y="76.9">DQ11</text>
<text x="87.4" y="79.5">A12</text>
<text x="87.4" y="82">BA0</text>
<text x="114.1" y="79.5">DQ12</text>
<text x="114.1" y="82">DQ13</text>
<text x="87.4" y="84.6">BA1</text>
<text x="87.4" y="88.4">CLK</text>
<text x="114.1" y="84.6">DQ14</text>
<text x="114.1" y="87.1">DQ15</text>
<text x="87.4" y="90.9">CKE</text>
<text x="87.4" y="93.4">~{RAS}</text>
<text x="87.4" y="96">~{CAS}</text>
<text x="113.8" y="96">DQMH</text>
<text x="114" y="93.4">DQML</text>
<text x="87.4" y="98.5">~{WE}</text>
<text x="87.4" y="102.3">~{CS}</text>
<text x="96" y="103.1" transform="rotate(-90 96 103.1)">VSS</text>
<text x="98.5" y="103.1" transform="rotate(-90 98.5 103.1)">VSS</text>
<text x="101.1" y="103.1" transform="rotate(-90 101.1 103.1)">VSS</text>
<text x="103.6" y="103.1" transform="rotate(-90 103.6 103.1)">VSSQ</text>
<text x="106.1" y="103.1" transform="rotate(-90 106.1 103.1)">VSSQ</text>
<text x="108.7" y="103.1" transform="rotate(-90 108.7 103.1)">VSSQ</text>
<text x="111.2" y="103.1" transform="rotate(-90 111.2 103.1)">VSSQ</text>
</g>
</svg>
